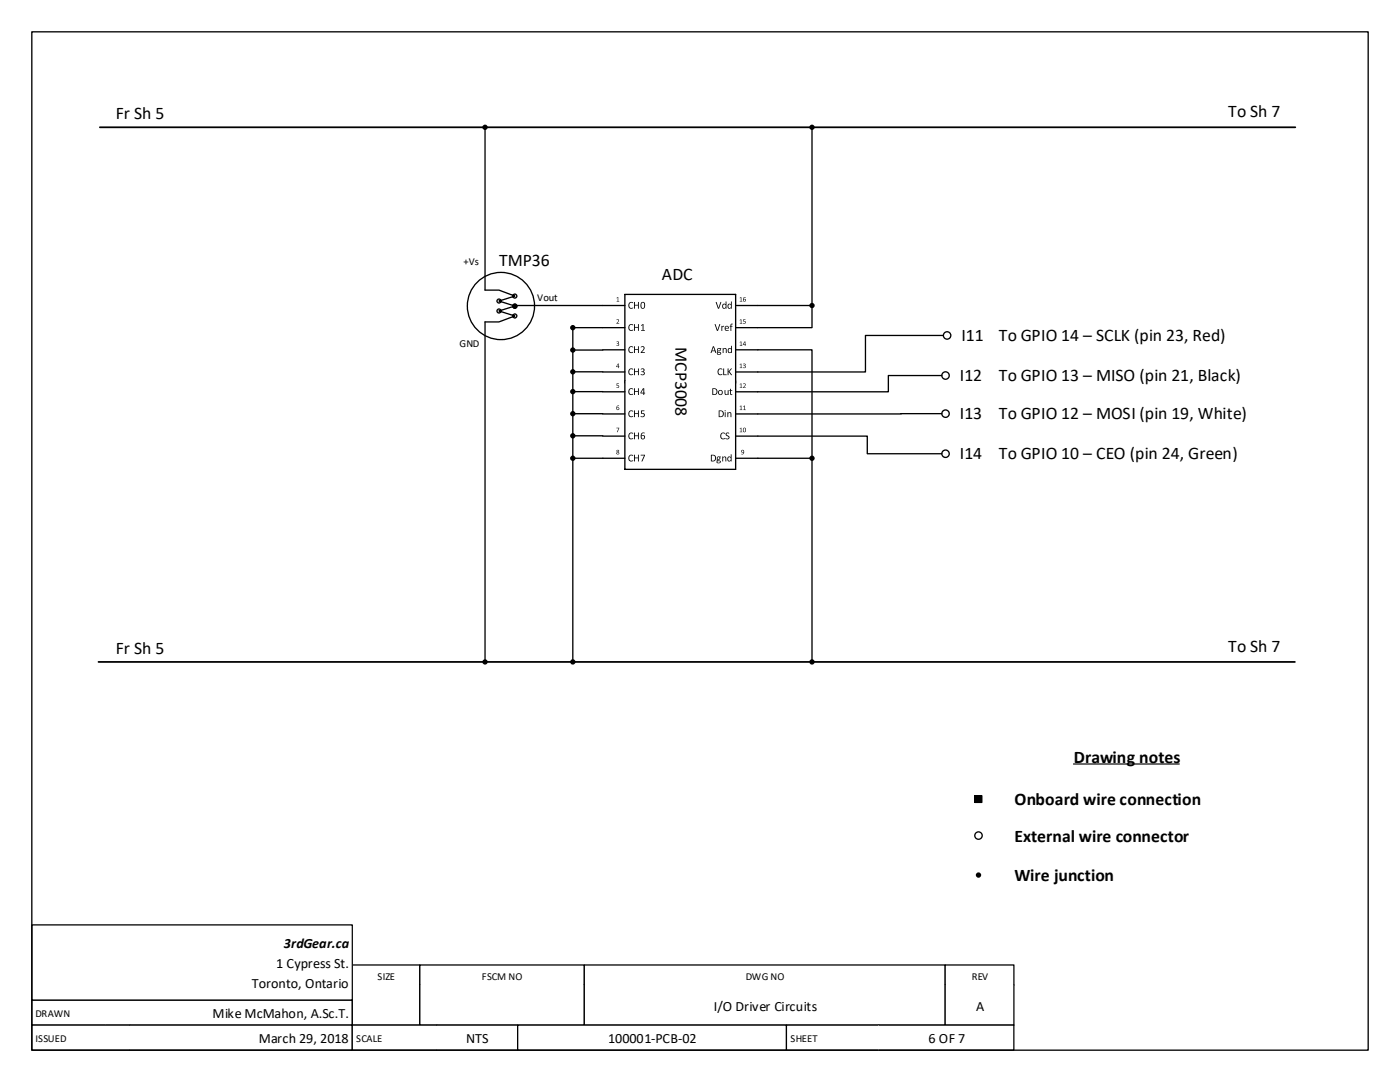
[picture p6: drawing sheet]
<svg xmlns="http://www.w3.org/2000/svg" width="279mm" height="216mm" viewBox="0 0 279 216" stroke-linecap="round" stroke-linejoin="round" font-family="sans-serif">
<path d="M21 199.6h-14.7v5h14.7" fill="none" stroke="#000" stroke-width=".25"/>
<path d="M21 199.6h49.3v5h-49.3z" fill-rule="evenodd" fill="#fff"/>
<path d="M21 199.6h49.3v5h-49.3" fill="none" stroke="#000" stroke-width=".25"/>
<path d="M6.3 204.6h19.6v4.9h-19.6z" fill-rule="evenodd" fill="#fff"/>
<path d="M25.9 204.6h-19.6v4.9h19.6" fill="none" stroke="#000" stroke-width=".25"/>
<path d="M70.3 192.5h13.5v4.1h-13.5z" fill-rule="evenodd" fill="#fff"/>
<path d="M70.3 196.6v-4.1h13.5v4.1" fill="none" stroke="#000" stroke-width=".25"/>
<path d="M83.8 192.5h32.8v4.1h-32.8z" fill-rule="evenodd" fill="#fff"/>
<path d="M83.8 196.6v-4.1h32.8v4.1" fill="none" stroke="#000" stroke-width=".25"/>
<path d="M116.6 192.5h72v4.1h-72z" fill-rule="evenodd" fill="#fff"/>
<path d="M116.6 196.6v-4.1h72v4.1" fill="none" stroke="#000" stroke-width=".25"/>
<path d="M188.6 192.5h13.8v4.1h-13.8z" fill-rule="evenodd" fill="#fff"/>
<path d="M188.6 196.6v-4.1h13.7v4.1" fill="none" stroke="#000" stroke-width=".25"/>
<path d="M70.3 196.6h13.5v8h-13.5z" fill-rule="evenodd" fill="#fff"/>
<path d="M70.3 196.6v8h13.5v-8" fill="none" stroke="#000" stroke-width=".25"/>
<path d="M83.8 196.6h32.8v8h-32.8z" fill-rule="evenodd" fill="#fff"/>
<path d="M83.8 196.6v8h32.8v-8" fill="none" stroke="#000" stroke-width=".25"/>
<path d="M116.6 196.6h72v8h-72z" fill-rule="evenodd" fill="#fff"/>
<path d="M116.6 196.6v8h72v-8" fill="none" stroke="#000" stroke-width=".25"/>
<path d="M188.6 196.6h13.8v8h-13.8z" fill-rule="evenodd" fill="#fff"/>
<path d="M188.6 196.6v8h13.7v-8" fill="none" stroke="#000" stroke-width=".25"/>
<path d="M26 204.6h44.3v4.9h-44.3z" fill-rule="evenodd" fill="#fff"/>
<path d="M26 204.6h44.3v4.9h-44.3" fill="none" stroke="#000" stroke-width=".25"/>
<path d="M70.3 204.6h16.9v4.9h-16.9z" fill-rule="evenodd" fill="#fff"/>
<path d="M87.2 204.6h-16.9v4.9h16.9" fill="none" stroke="#000" stroke-width=".25"/>
<path d="M87.2 204.6h16.1v4.9h-16.1z" fill-rule="evenodd" fill="#fff"/>
<path d="M87.2 204.6h16.1v4.9h-16.1" fill="none" stroke="#000" stroke-width=".25"/>
<path d="M103.3 204.6h53.7v4.9h-53.7z" fill-rule="evenodd" fill="#fff"/>
<path d="M103.3 204.6h53.7v4.9h-53.7z" fill="none" stroke="#000" stroke-width=".25"/>
<path d="M156.9 204.6h18.5v4.9h-18.5z" fill-rule="evenodd" fill="#fff"/>
<path d="M175.4 204.6h-18.5v4.9h18.5" fill="none" stroke="#000" stroke-width=".25"/>
<path d="M175.4 204.6h26.9v4.9h-26.9z" fill-rule="evenodd" fill="#fff"/>
<path d="M175.4 204.6h26.9v4.9h-26.9" fill="none" stroke="#000" stroke-width=".25"/>
<path d="M6.3 184.6h64v15h-64z" fill-rule="evenodd" fill="#fff"/>
<path d="M6.3 184.6h64v15h-64z" fill="none" stroke="#000" stroke-width=".25"/>
<path d="M19.9 25.4h238.6M19.7 132.1h238.7" fill="none" stroke="#000" stroke-width=".35"/>
<g fill="none" stroke="#000" stroke-width=".26">
<path d="M6.3 6.3h266.7v203.2h-266.7z"/>
<circle cx="195.3" cy="174.6" r=".4"/>
</g>
<path d="M214.2 152.4h21.2" fill="none" stroke="#000" stroke-width=".23"/>
<circle cx="195.3" cy="174.6" r=".4" fill="#000"/>
<circle cx="195.3" cy="166.7" r=".74" fill="#fff"/>
<circle cx="195.3" cy="166.7" r=".74" fill="none" stroke="#000" stroke-width=".26"/>
<path d="M194.6 158.8h1.4v1.3h-1.4z" fill-rule="evenodd" fill="#000"/>
<path d="M194.6 158.8h1.4v1.3h-1.4z" fill="none" stroke="#000" stroke-width=".2"/>
<circle cx="100" cy="61.1" r="6.7" fill="#fff"/>
<g fill="none" stroke="#000" stroke-width=".26">
<circle cx="100" cy="61.1" r="6.7"/>
<circle cx="96.8" cy="132.1" r=".4"/>
<circle cx="162.1" cy="132.1" r=".4"/>
</g>
<g fill="#000">
<circle cx="96.8" cy="132.1" r=".4"/>
<circle cx="162.1" cy="132.1" r=".4"/>
</g>
<path d="M124.7 58.7h22.1v17.7h-22.1z" fill-rule="evenodd" fill="#fff"/>
<path d="M120.3 61h4.4M120.3 65.4h4.4M120.3 69.8h4.4M120.3 74.2h4.4M124.7 76.4v-17.7h22.1v17.7M146.8 61h4.4M146.8 65.4h4.4M146.8 69.8h4.4M146.8 74.2h4.4" fill="none" stroke="#000" stroke-width=".26"/>
<g fill="#000">
<path d="M123 68.2h.1a.25 .25 0 0 1 .4 0 .25 .25 0 0 1-.1 .4 .25 .25 0 0 1 0 .4 .25 .25 0 0 1-.4-.1h.1a.21 .21 0 0 0 .2 .1 .21 .21 0 0 0 .1-.3 .21 .21 0 0 0-.3-.1v-.1a.18 .18 0 0 0 .3 0 .18 .18 0 0 0-.1-.3 .18 .18 0 0 0-.3 .1zM123 63.8h.1a.33 .33 0 0 1 .5 .1 .33 .33 0 0 1-.3 .5l-.1 .1 .4 .1h-.6l.2-.3a.25 .25 0 0 0 .3-.4 .25 .25 0 0 0-.5 0zM123.1 59.4l.3-.1v.8l.2 .1h-.5l.2-.1v-.7zM127.9 73.6a.38 .38 0 0 1 .6 0 .38 .38 0 0 1-.1 .6 .41 .41 0 0 1 .1 .6 .41 .41 0 0 1-.6 0v-.2a.29 .29 0 0 0 .5 .1 .29 .29 0 0 0-.2-.5h-.2v-.1a.28 .28 0 0 0 .4-.1 .28 .28 0 0 0-.1-.4 .28 .28 0 0 0-.4 .2zM127.9 69.2a.46 .46 0 0 1 .7 .1 .46 .46 0 0 1-.2 .7l-.3 .3h.6v.1h-.8l.3-.4a.37 .37 0 0 0 .3-.4 .37 .37 0 0 0-.3-.4l-.3 .1zM127.9 64.9l.5-.2v1.2h.3v.1h-.8l.1-.1h.2v-1l-.2 .1z"/>
<path d="M123.3 72.6h.2v.5l.1 .1-.1 .2-.1-.2h-.4zM123.4 72.7l-.3 .4h.3z"/>
<path d="M125.6 60.4a.51 .51 0 0 1 .8 0l-.1 .1a.5 .5 0 0 0-.7 .4 .5 .5 0 0 0 .8 .4v.2a.64 .64 0 0 1-.9-.1 .64 .64 0 0 1 0-.9zM126.5 60.3h.2v.5h.6v-.5h.2v1.3h-.2v-.6h-.6v.6h-.2z"/>
<path d="M125.6 64.8a.51 .51 0 0 1 .8 0l-.1 .1a.5 .5 0 0 0-.7 .5 .5 .5 0 0 0 .8 .4v.1a.64 .64 0 0 1-.9-.1 .64 .64 0 0 1 0-.9zM126.5 64.7h.2v.5h.6v-.5h.2v1.3h-.2v-.6h-.6v.6h-.2z"/>
<path d="M125.6 69.3a.51 .51 0 0 1 .8-.1l-.1 .2a.49 .49 0 0 0-.7 .4 .49 .49 0 0 0 .8 .4v.1a.64 .64 0 0 1-.9 0 .64 .64 0 0 1 0-.9zM126.5 69.1h.2v.6h.6v-.6h.2v1.3h-.2v-.6h-.6v.6h-.2z"/>
<path d="M125.6 73.7a.51 .51 0 0 1 .8 0l-.1 .1a.49 .49 0 0 0-.7 .4 .49 .49 0 0 0 .8 .4v.1a.64 .64 0 0 1-.9 0 .64 .64 0 0 1 0-.9zM126.5 73.5h.2v.6h.6v-.6h.2v1.4l-.2-.1v-.6h-.6v.6h-.2z"/>
<path d="M128 60.3a.53 .53 0 0 1 .7 .1 .53 .53 0 0 1 0 .7 .48 .48 0 0 1-.5 .5 .48 .48 0 0 1-.4-.7zM128.1 60.4a.6 .6 0 0 0 .3 1.1l.1-.2a.51 .51 0 0 0 .1-.6 .51 .51 0 0 0-.5-.3z"/>
<path d="M142.3 69.1h.2l.4 1.3h-.1l-.1-.3h-.6l-.1 .3h-.2zM142.4 69.3l-.3 .6h.5zM143.2 69.5h.7l-.1 .1a.35 .35 0 0 1-.1 .4 .35 .35 0 0 1-.4 .1v.1h.3a.31 .31 0 0 1 .3 .4 .31 .31 0 0 1-.4 .2 .35 .35 0 0 1-.4-.1 .35 .35 0 0 1 0-.4zM143.3 69.8a.2 .2 0 0 0 .4 0 .2 .2 0 0 0-.4 0zM143.3 70.4a.24 .24 0 0 0 .2 .3 .24 .24 0 0 0 .3-.2zM144.2 69.5h.2v.1l.3-.2 .3 .2v.8h-.1l-.1-.7-.1-.1-.3 .2v.6h-.2zM145.4 69.5l.3-.1 .2 .2v-.6h.2v1.4l-.2-.1a.48 .48 0 0 1-.7-.1 .48 .48 0 0 1 .2-.7zM145.5 69.6a.33 .33 0 0 0-.1 .5 .33 .33 0 0 0 .4 .1l.1-.4-.2-.2z"/>
<path d="M142.6 64.7h.2l.4 1.1 .4-1.1h.1l-.4 1.3h-.2zM144 65h.1v.2l.2-.2 .2 .1-.4 .3v.6h-.1zM144.7 65.2a.39 .39 0 0 1 .6-.2 .39 .39 0 0 1 .1 .6h-.6a.42 .42 0 0 0 .6 .2v.1a.53 .53 0 0 1-.7 0 .53 .53 0 0 1 0-.7zM144.9 65.2l-.1 .2h.5a.25 .25 0 0 0-.1-.2 .25 .25 0 0 0-.3 0zM145.9 64.7l.2-.1 .1 .1-.2 .1v.2l.2 .1-.2 .1-.1 .8-.1-.8-.2-.1 .2-.1z"/>
<path d="M142.8 60.3h.2l.4 1.1 .4-1.1h.2l-.5 1.3h-.2zM144.3 60.7l.3-.1 .2 .1v-.5h.2v1.4l-.2-.2a.48 .48 0 0 1-.7 0 .48 .48 0 0 1 .2-.7zM144.4 60.8a.33 .33 0 0 0-.1 .5 .33 .33 0 0 0 .5 0v-.4l-.2-.1zM145.3 60.7l.4-.1 .2 .1v-.5h.1v1.4l-.1-.2a.48 .48 0 0 1-.7 0 .48 .48 0 0 1 .1-.7zM145.4 60.8a.33 .33 0 0 0-.1 .5 .33 .33 0 0 0 .6 0v-.4l-.2-.1z"/>
<path d="M143.4 73.7a.51 .51 0 0 1 .8 0l-.1 .1a.49 .49 0 0 0-.7 .4 .49 .49 0 0 0 .8 .4v.1a.64 .64 0 0 1-.9 0 .64 .64 0 0 1 0-.9zM144.3 73.5h.2v1.2h.5v.2l-.7-.1zM145.2 73.5h.2v.6l.5-.6h.2l-.5 .6 .5 .8-.2-.1-.5-.6v.6h-.2z"/>
<path d="M147.6 59.4l.4-.1v.8l.1 .1h-.5l.2-.1v-.7zM148.4 59.4l.3-.1 .1 .1a.28 .28 0 0 0-.3 0 .28 .28 0 0 0-.1 .3 .3 .3 0 0 1 .5 .2 .3 .3 0 0 1-.4 .3 .3 .3 0 0 1-.2-.4zM148.4 59.9a.2 .2 0 0 0 .4 0 .2 .2 0 0 0-.4 0z"/>
<path d="M147.6 63.9l.4-.2v.8l.1 .1h-.5l.2-.1v-.7zM148.3 63.7h.5l-.4 .1v.3a.31 .31 0 0 1 .5 .1 .31 .31 0 0 1-.2 .4 .31 .31 0 0 1-.4-.1 .23 .23 0 0 0 .3 0 .23 .23 0 0 0 .1-.3 .23 .23 0 0 0-.4 0z"/>
<path d="M147.6 68.3l.4-.2v.8l.1 .1h-.5l.2-.1v-.6zM148.6 68.1h.2v.6l.1 .1-.2 .2-.1-.2h-.4zM148.6 68.2l-.2 .5h.2z"/>
<path d="M147.6 72.7l.4-.1v.7l.1 .1h-.5l.2-.1v-.6zM148.3 72.6a.25 .25 0 0 1 .4 0 .25 .25 0 0 1-.1 .4 .25 .25 0 0 1 .1 .4 .25 .25 0 0 1-.4-.1 .21 .21 0 0 0 .3 .1 .21 .21 0 0 0 .1-.3 .21 .21 0 0 0-.3-.1v-.1a.18 .18 0 0 0 .3 0 .18 .18 0 0 0-.1-.3 .18 .18 0 0 0-.3 .1z"/>
</g>
<path d="M124.7 76h22.1v17.7h-22.1z" fill-rule="evenodd" fill="#fff"/>
<g fill="none" stroke="#000" stroke-width=".26">
<path d="M162.1 25.8v34.8M96.8 57.9h2.8l3.2 1.2-3.2 1 3.2 1-3.2 1 3.2 .9-3.2 1.2h-2.8v67.9M103.1 61h17.2M120.3 78.2h4.4M124.7 76v17.7h22.1v-17.7M146.8 78.2h4.4M151.2 69.8h10.9v21.2M151.2 61h10.4M162.1 61v4.4h-10.9M120.3 82.6h4.4M120.3 87h4.4M120.3 91.4h4.4"/>
<path d="M146.8 82.6h4.4M146.8 87h4.4M146.8 91.4h14.8M162.1 91.8v39.9"/>
<circle cx="96.8" cy="25.4" r=".4"/>
<circle cx="162.1" cy="25.4" r=".4"/>
<circle cx="102.8" cy="59.1" r=".4"/>
<circle cx="99.6" cy="62.1" r=".4"/>
<circle cx="99.6" cy="60.1" r=".4"/>
<circle cx="102.7" cy="61.1" r=".4"/>
<circle cx="102.8" cy="63" r=".4"/>
<circle cx="102.8" cy="61.1" r=".4"/>
<circle cx="162.1" cy="61" r=".4"/>
<circle cx="162.1" cy="91.4" r=".4"/>
</g>
<g fill="#000">
<path d="M123.1 76.5h.4l-.3 .1v.3a.28 .28 0 0 1 .3 .1 .28 .28 0 0 1-.1 .4 .28 .28 0 0 1-.4-.1 .23 .23 0 0 0 .4 0 .23 .23 0 0 0 0-.3 .23 .23 0 0 0-.3 0zM123 85.4h.6l-.4 .8 .3-.7zM127.9 81.9h.7v.2h-.5v.3a.44 .44 0 0 1 .6 .3 .44 .44 0 0 1-.3 .5 .44 .44 0 0 1-.5-.2 .35 .35 0 0 0 .5 .1 .35 .35 0 0 0 0-.5 .35 .35 0 0 0-.5 0zM127.9 90.7l.8 .1-.5 1.3h-.2l.5-1.2h-.6z"/>
<path d="M125.6 77.6a.52 .52 0 0 1 .8 0l-.1 .1a.49 .49 0 0 0-.7 .5 .49 .49 0 0 0 .8 .4v.1a.64 .64 0 0 1-.9-.1 .64 .64 0 0 1 0-.9zM126.5 77.5h.2v.5h.6v-.5h.2v1.3h-.2v-.6h-.6v.6h-.2z"/>
<path d="M128.3 77.5h.3v.9h.2l-.2 .1-.1 .3h-.1v-.3l-.6-.1zM128.4 77.6l-.4 .8h.4z"/>
<path d="M142.2 77.5a.72 .72 0 0 1 1 .6 .72 .72 0 0 1-1 .7zM142.3 77.6v1.1a.54 .54 0 0 0 .7-.6 .54 .54 0 0 0-.7-.5zM143.2 78.3a.5 .5 0 0 1 1 0 .5 .5 0 0 1-1 0zM143.6 78a.36 .36 0 0 0-.1 .6 .36 .36 0 0 0 .6-.1 .36 .36 0 0 0-.2-.5zM144.6 77.8h.2v.7l.2 .2 .2-.2v-.7h.2v1l-.2-.1-.3 .1-.2-.1zM145.7 77.6h.2v.2l.2 .1-.2 .1v.6l.2 .1v.1a.28 .28 0 0 1-.3 0 .28 .28 0 0 1-.1-.3v-.5l-.2-.1 .2-.1z"/>
<path d="M147.6 76.6l.4-.1v.8l.1 .1h-.5l.2-.1v-.7zM148.3 76.6a.33 .33 0 0 1 .5 .1 .33 .33 0 0 1-.2 .5l-.2 .1 .4 .1h-.5l.2-.3a.25 .25 0 0 0 .2-.4 .25 .25 0 0 0-.4 0z"/>
<path d="M123.1 89.8a.25 .25 0 0 1 .4 0 .25 .25 0 0 1-.1 .4 .25 .25 0 0 1 .1 .4 .25 .25 0 0 1-.4 0 .25 .25 0 0 1 .1-.4l-.2-.2zM123.2 90a.14 .14 0 0 0 .2 0 .14 .14 0 0 0-.2 0zM123.1 90.4a.2 .2 0 0 0 .4 0 .2 .2 0 0 0-.4 0z"/>
<path d="M123.2 81l.2-.1 .1 .1a.28 .28 0 0 0-.3 .1 .28 .28 0 0 0-.1 .2 .3 .3 0 0 1 .5 .2 .3 .3 0 0 1-.3 .4 .3 .3 0 0 1-.3-.4zM123.1 81.6a.2 .2 0 0 0 .4 0 .2 .2 0 0 0-.4 0z"/>
<path d="M125.6 82.1a.52 .52 0 0 1 .8-.1l-.1 .2a.5 .5 0 0 0-.7 .4 .5 .5 0 0 0 .8 .4v.1a.64 .64 0 0 1-.9 0 .64 .64 0 0 1 0-.9zM126.5 81.9h.2v.6h.6v-.6h.2v1.3h-.2v-.6h-.6v.6h-.2z"/>
<path d="M125.6 86.5a.51 .51 0 0 1 .8 0l-.1 .1a.5 .5 0 0 0-.7 .4 .5 .5 0 0 0 .8 .4v.1a.64 .64 0 0 1-.9 0 .64 .64 0 0 1 0-.9zM126.5 86.3h.2v.6h.6v-.6h.2v1.3h-.2v-.6h-.6v.6h-.2z"/>
<path d="M125.6 90.9a.51 .51 0 0 1 .8 0l-.1 .1a.5 .5 0 0 0-.7 .4 .5 .5 0 0 0 .8 .4v.1a.64 .64 0 0 1-.9 0 .64 .64 0 0 1 0-.9zM126.5 90.7l.2 .1v.5h.6v-.5l.2-.1v1.4h-.2v-.6h-.6v.6h-.2z"/>
<path d="M128.1 86.4l.4-.1 .1 .2a.43 .43 0 0 0-.6 .4 .45 .45 0 0 1 .7 .3 .45 .45 0 0 1-.5 .6 .45 .45 0 0 1-.3-.7zM128 87.2a.3 .3 0 0 0 .6 0 .3 .3 0 0 0-.6 0z"/>
<path d="M141.9 90.8a.72 .72 0 0 1 1 .6 .72 .72 0 0 1-1 .7zM142.1 90.9v1a.54 .54 0 0 0 .6-.5 .54 .54 0 0 0-.6-.5zM143.1 91.2l.7-.1-.1 .1a.35 .35 0 0 1-.1 .5 .35 .35 0 0 1-.4 0v.1l.3 .1a.31 .31 0 0 1 .4 .4 .31 .31 0 0 1-.5 .2 .35 .35 0 0 1-.4-.2 .35 .35 0 0 1 0-.4zM143.2 91.4a.2 .2 0 0 0 .4 0 .2 .2 0 0 0-.4 0zM143.2 92.1a.24 .24 0 0 0 .2 .2 .24 .24 0 0 0 .3-.2zM144.1 91.1h.2v.1l.3-.1 .3 .1v.9h-.1v-.7l-.2-.2-.3 .2v.7h-.1zM145.3 91.2l.3-.1 .2 .1v-.5h.2v1.4l-.2-.2a.48 .48 0 0 1-.7-.1 .48 .48 0 0 1 .2-.6zM145.4 91.3a.33 .33 0 0 0-.1 .4 .33 .33 0 0 0 .5 .2v-.5l-.2-.2z"/>
<path d="M143.4 81.9a.72 .72 0 0 1 1.1 .7 .72 .72 0 0 1-1.1 .6zM143.6 82v1.1a.54 .54 0 0 0 .7-.5 .54 .54 0 0 0-.7-.6zM144.6 82.3h.2v.9h-.2zM144.6 82a.11 .11 0 0 1 .2 0 .11 .11 0 0 1-.2 0zM145.2 82.3h.1v.1l.3-.2 .3 .1 .1 .9h-.2v-.7l-.2-.1-.3 .2v.6h-.1z"/>
<path d="M143.9 86.5a.51 .51 0 0 1 .8 0v.1a.5 .5 0 0 0-.8 .4 .5 .5 0 0 0 .8 .4v.1a.64 .64 0 0 1-.9 0 .64 .64 0 0 1 0-.9zM144.9 86.4l.5-.1 .1 .2a.27 .27 0 0 0-.4-.1 .27 .27 0 0 0-.1 .4 .27 .27 0 0 0 .3 .1 .4 .4 0 0 1 .1 .7 .4 .4 0 0 1-.6-.2 .32 .32 0 0 0 .4 .2 .32 .32 0 0 0 .2-.4 .32 .32 0 0 0-.4-.2l-.2-.3z"/>
<path d="M147.6 81.1l.4-.2v.8l.1 .1h-.5l.2-.1v-.7zM148.3 81.1l.4-.2v.8l.1 .1h-.5l.2-.1v-.7z"/>
<path d="M147.6 85.5l.4-.1v.7l.1 .1h-.5l.2-.1v-.6zM148.4 85.4a.4 .4 0 0 1 .5 .4 .4 .4 0 0 1-.5 .4l-.1-.4zM148.4 85.5a.34 .34 0 0 0-.1 .4 .34 .34 0 0 0 .4 .2l.1-.2a.28 .28 0 0 0 0-.3 .28 .28 0 0 0-.4-.1z"/>
<path d="M148 89.8a.42 .42 0 0 1 .5 .4 .42 .42 0 0 1-.4 .5l-.1-.2a.29 .29 0 0 0 .4-.2 .29 .29 0 0 1-.4 0 .29 .29 0 0 1 0-.5zM148 90a.2 .2 0 0 0 .4 0 .2 .2 0 0 0-.4 0z"/>
</g>
<g fill="#000">
<circle cx="96.8" cy="25.4" r=".4"/>
<circle cx="162.1" cy="25.4" r=".4"/>
<circle cx="102.7" cy="61.1" r=".4"/>
<circle cx="162.1" cy="61" r=".4"/>
<circle cx="162.1" cy="91.4" r=".4"/>
</g>
<circle cx="189" cy="66.9" r=".74" fill="#fff"/>
<circle cx="189" cy="66.9" r=".74" fill="none" stroke="#000" stroke-width=".26"/>
<circle cx="188.7" cy="74.9" r=".74" fill="#fff"/>
<circle cx="188.7" cy="74.9" r=".74" fill="none" stroke="#000" stroke-width=".26"/>
<circle cx="188.7" cy="82.5" r=".74" fill="#fff"/>
<circle cx="188.7" cy="82.5" r=".74" fill="none" stroke="#000" stroke-width=".26"/>
<circle cx="188.7" cy="90.5" r=".74" fill="#fff"/>
<g fill="none" stroke="#000" stroke-width=".26">
<path d="M96.8 25.4v32.5M114.3 69.8h6M114.3 74.2h6M114.3 78.1h6M120.3 65.4h-6v66.7M188 74.9h-10.7v3.3h-26.1M188.3 66.9h-15.6v7.3h-21.5M114.3 82.5h6M114.3 87h6M114.3 91.4h6M151.2 87h21.9v3.5h14.9M188 82.5l-36.8 .1"/>
<circle cx="114.3" cy="74.2" r=".4"/>
<circle cx="114.3" cy="65.4" r=".4"/>
<circle cx="114.3" cy="69.9" r=".4"/>
<circle cx="114.3" cy="78.1" r=".4"/>
<circle cx="114.3" cy="91.4" r=".4"/>
<circle cx="114.3" cy="82.6" r=".4"/>
<circle cx="114.3" cy="87" r=".4"/>
<circle cx="188.7" cy="90.5" r=".74"/>
<circle cx="114.3" cy="132.1" r=".4"/>
</g>
<g fill="#000">
<circle cx="114.3" cy="74.2" r=".4"/>
<circle cx="114.3" cy="65.4" r=".4"/>
<circle cx="114.3" cy="69.9" r=".4"/>
<circle cx="114.3" cy="78.1" r=".4"/>
<circle cx="114.3" cy="91.4" r=".4"/>
<circle cx="114.3" cy="82.6" r=".4"/>
<circle cx="114.3" cy="87" r=".4"/>
<circle cx="114.3" cy="132.1" r=".4"/>
</g>
<g font-size="3.5">
<text x="23.1" y="23.8">Fr Sh 5</text>
<text x="245.1" y="23.4">To Sh 7</text>
<text x="99.6" y="53">TMP36</text>
<text x="132.1" y="55.9">ADC</text>
<text x="134.8" y="69.2" transform="rotate(90 134.8 69.2)">MCP3008</text>
<text x="191.9" y="68.1">I11</text>
<text x="199.4" y="68.1">To GPIO 14 – SCLK (pin 23, Red)</text>
<text x="191.6" y="76.1">I12</text>
<text x="199.4" y="76.1">To GPIO 13 – MISO (pin 21, Black)</text>
<text x="191.6" y="83.7">I13</text>
<text x="199.4" y="83.7">To GPIO 12 – MOSI (pin 19, White)</text>
<text x="191.6" y="91.7">I14</text>
<text x="199.4" y="91.7">To GPIO 10 – CEO (pin 24, Green)</text>
<text x="23.1" y="130.6">Fr Sh 5</text>
<text x="245.1" y="130.2">To Sh 7</text>
<text x="214.3" y="152.2">Drawing notes</text>
<text x="202.4" y="160.6">Onboard wire connection</text>
<text x="202.4" y="167.9">External wire connector</text>
<text x="202.4" y="175.8">Wire junction</text>
</g>
<g font-size="2.8">
<text x="56.6" y="189.2">3rdGear.ca</text>
<text x="50.3" y="197.1">Toronto, Ontario</text>
<text x="55.1" y="193.2">1 Cypress St.</text>
<text x="42.4" y="203.2">Mike McMahon, A.Sc.T.</text>
<text x="142.5" y="201.7">I/O Driver Circuits</text>
<text x="194.8" y="201.7">A</text>
<text x="51.6" y="208.2">March 29, 2018</text>
<text x="93.1" y="208.2">NTS</text>
<text x="121.4" y="208.2">100001-PCB-02</text>
<text x="185.3" y="208.2">6 OF 7</text>
</g>
<g font-size="2.1">
<text x="92.5" y="52.9">+Vs</text>
<text x="107.2" y="60">Vout</text>
<text x="91.7" y="69.3">GND</text>
<text x="75.3" y="195.4">SIZE</text>
<text x="96.2" y="195.4">FSCM NO</text>
<text x="148.8" y="195.4">DWG NO</text>
<text x="193.9" y="195.4">REV</text>
<text x="7.1" y="203">DRAWN</text>
<text x="7.1" y="208">ISSUED</text>
<text x="71.1" y="208">SCALE</text>
<text x="157.8" y="208">SHEET</text>
</g>
</svg>
